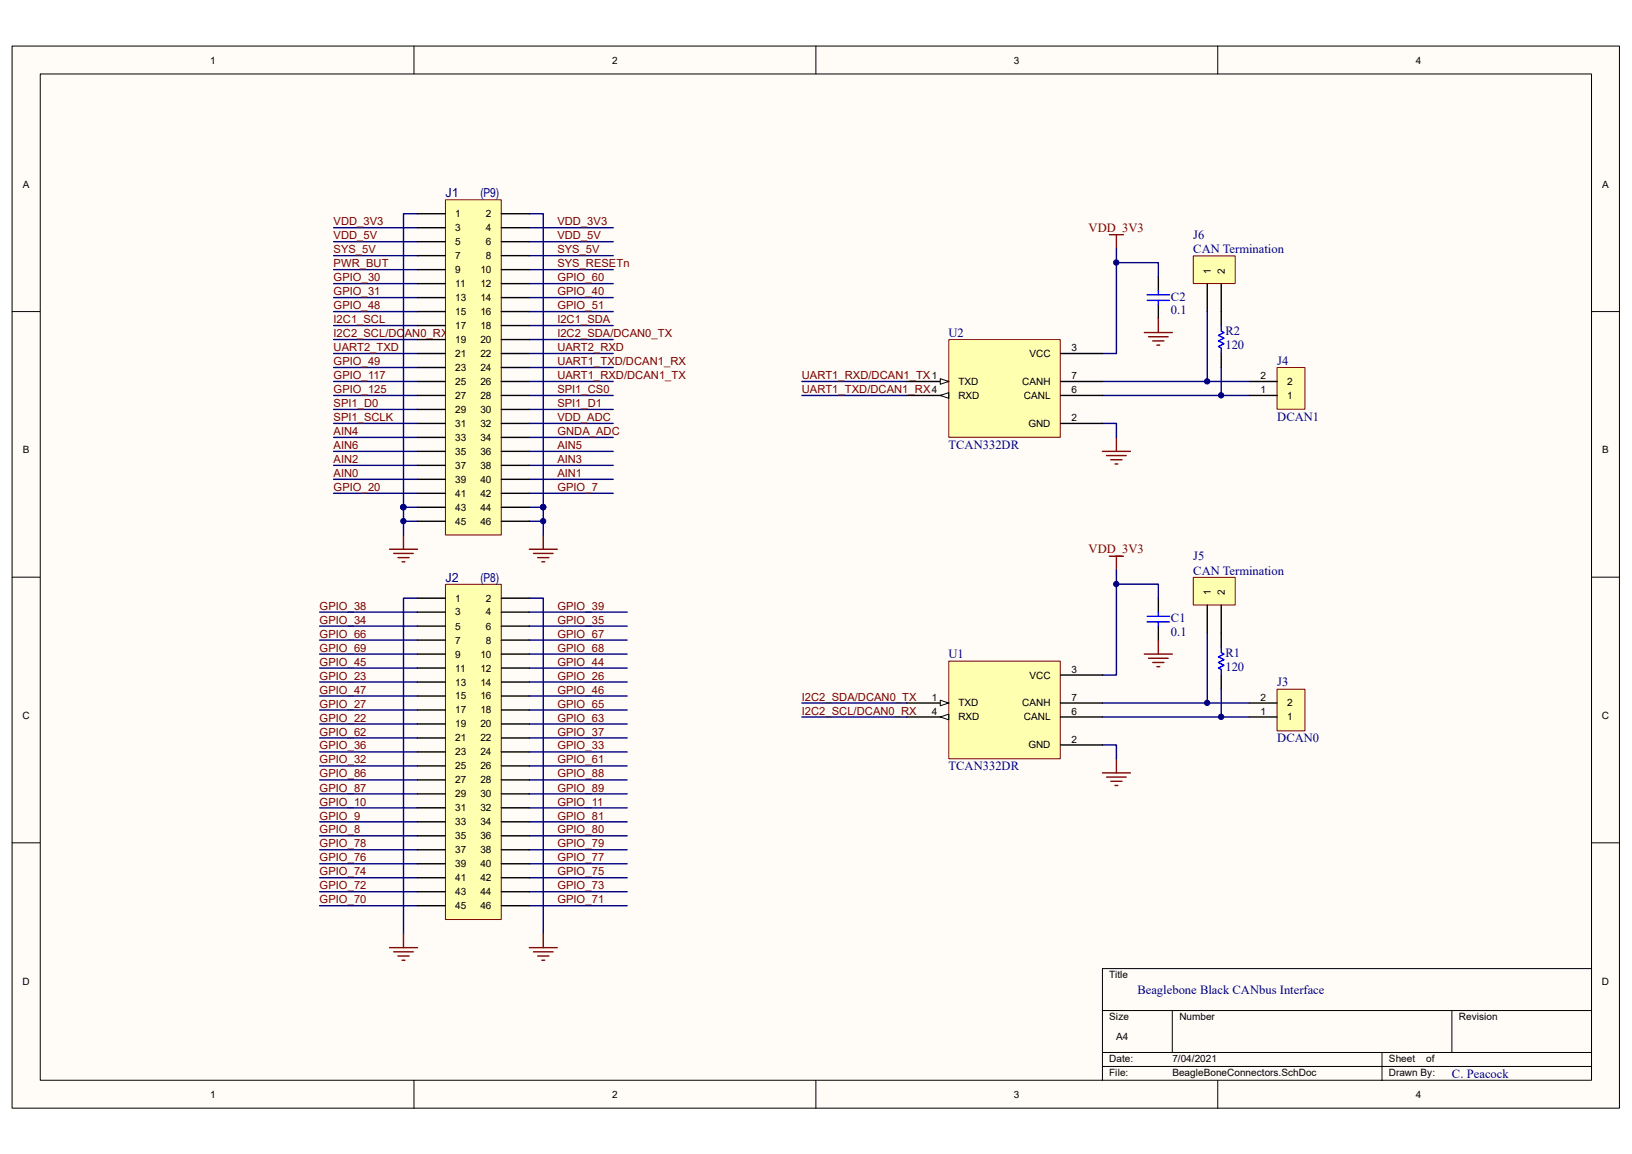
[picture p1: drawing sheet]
<svg xmlns="http://www.w3.org/2000/svg" width="297mm" height="210mm" viewBox="0 0 297 210" stroke-linecap="round" stroke-linejoin="round" font-family="sans-serif">
<path d="M2.2 8.4h292.5v193.3h-292.5z" fill="#fffcf8"/>
<path d="M2.2 8.4h292.5v193.3h-292.5z" fill="none" stroke="#000" stroke-width=".18"/>
<path d="M7.4 13.5h282.2v183.1h-282.2z" fill="#fffcf8"/>
<g fill="none" stroke="#000" stroke-width=".18">
<path d="M7.3 13.5h282.3v183.1h-282.3zM75.3 8.4v5.1M148.5 8.4v5.1M221.6 8.4v5.1M2.2 56.7h5.1M289.7 56.7h5.1M2.2 105h5.1M289.7 105h5.1M2.2 153.4h5.1M289.7 153.4h5.1M289.7 176.3h-89.1v20.3M75.3 196.6v5.1"/>
<path d="M148.5 196.6v5.1M200.6 183.9h89.1M200.6 191.5h89.1M200.6 194.1h89.1M213.4 183.9v7.6M221.6 196.6v5.1M251.5 191.5v5.1M264.2 183.9v7.6"/>
</g>
<g fill="none" stroke="#800000" stroke-width=".25">
<path d="M201.9 42.7h2.5M203.2 42.7v2.6M210.8 58v2.5M203.2 79.6v2.5M208.3 60.5h5.1M209 61.3h3.6M209.8 62h2M210.6 62.8h.5M70.9 100h5.1M73.4 97.4v2.6M96.3 100h5.1M98.9 97.4v2.6"/>
<path d="M200.6 82.1h5.1M201.4 82.9h3.6M202.2 83.7h2M202.9 84.4h.5M71.7 100.7h3.5M72.4 101.5h2.1M73.2 102.2h.5M97.1 100.7h3.6M97.9 101.5h2M98.6 102.2h.5M70.9 172.5h5.1M71.7 173.2h3.5"/>
<path d="M72.4 174h2.1M73.2 174.8h.5M73.4 169.9v2.6M96.3 172.5h5.1M97.1 173.2h3.6M97.9 174h2M98.6 174.8h.5M98.9 169.9v2.6"/>
</g>
<g fill="none" stroke="#000080" stroke-width=".25">
<path d="M76 38.9h-2.6v53.4M96.3 38.9h2.6v53.4M60.7 44h15.3M60.7 46.5h15.3M60.7 49.1h15.3M60.7 51.6h15.3M60.7 54.2h15.3M60.7 56.7h15.3M60.7 59.2h15.3M60.7 41.4h15.3M96.3 44h15.3M96.3 46.5h15.3"/>
<path d="M96.3 49.1h15.3M96.3 51.6h15.3M96.3 54.2h15.3M96.3 56.7h15.3M96.3 59.2h15.3M96.3 41.4h15.3M203.2 45.3v19h-2.6M203.2 47.8h7.6v2.5M60.7 69.4h15.3M60.7 72h15.3M60.7 61.8h15.3M60.7 64.3h15.3"/>
<path d="M60.7 66.9h15.3M60.7 74.5h15.3M60.7 77.1h15.3M60.7 79.6h15.3M96.3 69.4h15.3M96.3 72h15.3M96.3 61.8h15.3M96.3 64.3h15.3M96.3 66.9h15.3M96.3 74.5h15.3M145.9 69.4h19.1M145.9 72h19.1"/>
<path d="M200.6 77.1h2.6v2.5M60.7 82.1h15.3M60.7 84.7h15.3M60.7 87.2h15.3M60.7 89.8h15.3M73.4 94.9h2.6M73.4 92.3v5.1M73.4 92.3h2.6M96.3 82.1h15.3M96.3 84.7h15.3M96.3 87.2h15.3M96.3 89.8h15.3"/>
<path d="M96.3 94.9h2.6M96.3 92.3h2.6M98.9 92.3v5.1M58.2 113.9h17.8M58.2 116.5h17.8M58.2 119h17.8M58.2 111.4h17.8M76 108.9h-2.6v61M96.3 108.9h2.6v61M96.3 113.9h17.8M96.3 116.5h17.8M96.3 119h17.8"/>
<path d="M96.3 111.4h17.8M58.2 121.6h17.8M58.2 124.1h17.8M58.2 126.7h17.8M58.2 129.2h17.8M58.2 131.8h17.8M58.2 134.3h17.8M58.2 136.8h17.8M58.2 139.4h17.8M96.3 121.6h17.8M96.3 124.1h17.8M96.3 126.7h17.8"/>
<path d="M96.3 129.2h17.8M96.3 131.8h17.8M96.3 134.3h17.8M96.3 136.8h17.8M96.3 139.4h17.8M58.2 141.9h17.8M58.2 144.5h17.8M58.2 147h17.8M58.2 149.6h17.8M58.2 152.1h17.8M58.2 154.7h17.8M58.2 157.2h17.8"/>
<path d="M58.2 159.7h17.8M96.3 141.9h17.8M96.3 144.5h17.8M96.3 147h17.8M96.3 149.6h17.8M96.3 152.1h17.8M96.3 154.7h17.8M96.3 157.2h17.8M96.3 159.7h17.8M58.2 162.3h17.8M58.2 164.8h17.8M96.3 162.3h17.8"/>
<path d="M96.3 164.8h17.8"/>
</g>
<path d="M210.8 50.3v2.6M210.8 55.4v2.6M222.3 56.7v2.5M222.3 64.3v2.6" fill="none" stroke="#000" stroke-width=".25"/>
<path d="M208.8 53.7h4M208.8 54.7h4M210.8 52.9v.8M210.8 54.7v.7M222.3 59.2v1.1l.5 .2-1.1 .5 1.1 .5-1.1 .5 1.1 .6-1.1 .5 .6 .2v1" fill="none" stroke="#00f" stroke-width=".25"/>
<g fill="#000080" stroke="#000080" stroke-width=".18">
<circle cx="203.2" cy="47.8" r=".48"/>
<circle cx="73.4" cy="94.8" r=".48"/>
<circle cx="98.8" cy="94.8" r=".48"/>
<circle cx="73.4" cy="92.3" r=".48"/>
<circle cx="98.8" cy="92.3" r=".48"/>
</g>
<path d="M81.1 106.4h10.1v60.9h-10.1z" fill="#ffffb0"/>
<path d="M81.1 106.3h10.1v61h-10.1z" fill="none" stroke="#800000" stroke-width=".18"/>
<g fill="none" stroke="#000" stroke-width=".25">
<path d="M76 108.9h5.1M76 111.4h5.1M76 113.9h5.1M76 116.5h5.1M76 119h5.1M91.2 108.9h5.1M91.2 111.4h5.1M91.2 113.9h5.1M91.2 116.5h5.1M91.2 119h5.1M76 121.6h5.1M76 124.1h5.1"/>
<path d="M76 126.7h5.1M76 129.2h5.1M76 131.8h5.1M76 134.3h5.1M76 136.8h5.1M76 139.4h5.1M91.2 121.6h5.1M91.2 124.1h5.1M91.2 126.7h5.1M91.2 129.2h5.1M91.2 131.8h5.1M91.2 134.3h5.1"/>
<path d="M91.2 136.8h5.1M91.2 139.4h5.1M76 141.9h5.1M76 144.5h5.1M76 147h5.1M76 149.6h5.1M76 152.1h5.1M76 154.7h5.1M76 157.2h5.1M76 159.7h5.1M91.2 141.9h5.1M91.2 144.5h5.1"/>
<path d="M91.2 147h5.1M91.2 149.6h5.1M91.2 152.1h5.1M91.2 154.7h5.1M91.2 157.2h5.1M91.2 159.7h5.1M76 162.3h5.1M76 164.8h5.1M91.2 162.3h5.1M91.2 164.8h5.1"/>
</g>
<path d="M81.1 36.4h10.1v61h-10.1z" fill="#ffffb0"/>
<path d="M81.1 36.4h10.1v61h-10.1z" fill="none" stroke="#800000" stroke-width=".18"/>
<g fill="none" stroke="#000" stroke-width=".25">
<path d="M76 38.9h5.1M91.2 38.9h5.1M76 41.4h5.1M76 44h5.1M76 46.5h5.1M76 49.1h5.1M76 51.6h5.1M76 54.2h5.1M76 56.7h5.1M76 59.2h5.1M91.2 41.4h5.1M91.2 44h5.1"/>
<path d="M91.2 46.5h5.1M91.2 49.1h5.1M91.2 51.6h5.1M91.2 54.2h5.1M91.2 56.7h5.1M91.2 59.2h5.1M76 61.8h5.1M76 64.3h5.1M76 66.9h5.1M76 69.4h5.1M76 72h5.1M76 74.5h5.1"/>
<path d="M76 77.1h5.1M76 79.6h5.1M91.2 61.8h5.1M91.2 64.3h5.1M91.2 66.9h5.1M91.2 69.4h5.1M91.2 72h5.1M91.2 74.5h5.1M91.2 77.1h5.1M91.2 79.6h5.1M76 82.1h5.1M76 84.7h5.1"/>
<path d="M76 87.2h5.1M76 89.8h5.1M76 92.3h5.1M76 94.9h5.1M91.2 82.1h5.1M91.2 84.7h5.1M91.2 87.2h5.1M91.2 89.8h5.1M91.2 92.3h5.1M91.2 94.9h5.1"/>
</g>
<path d="M96.3 79.6h15.3M96.3 77.1h15.3" fill="none" stroke="#000080" stroke-width=".25"/>
<path d="M217.2 46.6h7.6v5h-7.6z" fill="#ffffb0"/>
<path d="M217.2 46.6h7.6v5h-7.6z" fill="none" stroke="#800000" stroke-width=".18"/>
<path d="M219.7 51.6v5.1M222.3 51.6v5.1M210.8 108.9v2.5M210.8 113.9v2.6M222.3 115.2v2.6M222.3 122.9v2.5" fill="none" stroke="#000" stroke-width=".25"/>
<path d="M219.7 56.7v12.7M200.6 69.4h26.7M200.6 72h26.7M222.3 66.9v5.1M203.2 103.8v19.1h-2.6M203.2 106.3h7.6v2.6M145.9 127.9h19.1M145.9 130.5h19.1M200.6 135.6h2.6v2.5" fill="none" stroke="#000080" stroke-width=".25"/>
<g fill="#000080" stroke="#000080" stroke-width=".18">
<circle cx="219.7" cy="69.4" r=".48"/>
<circle cx="222.2" cy="71.9" r=".48"/>
<circle cx="203.2" cy="106.3" r=".48"/>
</g>
<path d="M201.9 101.2h2.5M203.2 101.2v2.6M208.3 119h5.1M209 119.8h3.6M210.8 116.5v2.5M203.2 138.1v2.6M209.8 120.6h2M210.6 121.3h.5M200.6 140.7h5.1M201.4 141.4h3.6M202.2 142.2h2M202.9 142.9h.5" fill="none" stroke="#800000" stroke-width=".25"/>
<path d="M208.8 112.2h4M208.8 113.2h4M210.8 111.4v.8M210.8 113.2v.7M222.3 117.8v1l.5 .2-1.1 .5 1.1 .6-1.1 .5 1.1 .5-1.1 .5 .6 .2v1.1" fill="none" stroke="#00f" stroke-width=".25"/>
<path d="M217.2 105.1h7.6v5h-7.6z" fill="#ffffb0"/>
<path d="M217.2 105.1h7.6v5h-7.6z" fill="none" stroke="#800000" stroke-width=".18"/>
<path d="M219.7 110.1v5.1M222.3 110.1v5.1" fill="none" stroke="#000" stroke-width=".25"/>
<path d="M219.7 115.2v12.7M200.6 127.9h26.7M200.6 130.5h26.7M222.3 125.4v5.1" fill="none" stroke="#000080" stroke-width=".25"/>
<g fill="#000080" stroke="#000080" stroke-width=".18">
<circle cx="219.7" cy="127.9" r=".48"/>
<circle cx="222.2" cy="130.5" r=".48"/>
</g>
<path d="M232.5 66.9h5v7.6h-5z" fill="#ffffb0"/>
<path d="M232.4 66.9h5.1v7.6h-5.1z" fill="none" stroke="#800000" stroke-width=".18"/>
<path d="M227.3 72h5.1M227.3 69.4h5.1" fill="none" stroke="#000" stroke-width=".25"/>
<path d="M232.5 125.5h5v7.5h-5z" fill="#ffffb0"/>
<path d="M232.4 125.4h5.1v7.6h-5.1z" fill="none" stroke="#800000" stroke-width=".18"/>
<path d="M227.3 130.5h5.1M227.3 127.9h5.1" fill="none" stroke="#000" stroke-width=".25"/>
<path d="M172.7 61.8h20.3v17.8h-20.3z" fill="#ffffb0"/>
<path d="M172.7 61.8h20.3v17.8h-20.3z" fill="none" stroke="#800000" stroke-width=".18"/>
<path d="M165 69.4h7.6" fill="none" stroke="#000" stroke-width=".25"/>
<path d="M171.1 68.9l1.5 .5-1.5 .5z" fill="#fffcf8" stroke="#000" stroke-width=".18"/>
<path d="M165 72h7.6M193 77.1h7.6M193 64.3h7.6" fill="none" stroke="#000" stroke-width=".25"/>
<path d="M171.1 72l1.5-.5v1z" fill="#fffcf8" stroke="#000" stroke-width=".18"/>
<path d="M193 72h7.6M193 69.4h7.6" fill="none" stroke="#000" stroke-width=".25"/>
<path d="M172.7 120.4h20.3v17.7h-20.3z" fill="#ffffb0"/>
<path d="M172.7 120.3h20.3v17.8h-20.3z" fill="none" stroke="#800000" stroke-width=".18"/>
<path d="M165 127.9h7.6" fill="none" stroke="#000" stroke-width=".25"/>
<path d="M171.1 127.4l1.5 .5-1.5 .5z" fill="#fffcf8" stroke="#000" stroke-width=".18"/>
<path d="M165 130.5h7.6M193 135.6h7.6M193 122.9h7.6" fill="none" stroke="#000" stroke-width=".25"/>
<path d="M171.1 130.5l1.5-.5v1z" fill="#fffcf8" stroke="#000" stroke-width=".18"/>
<path d="M193 130.5h7.6M193 127.9h7.6" fill="none" stroke="#000" stroke-width=".25"/>
<g font-size="2.3" fill="#000080">
<text x="81.1" y="35.9">J1</text>
<text x="217.2" y="43.5">J6</text>
<text x="217.2" y="46">CAN Termination</text>
<text x="213.1" y="54.7">C2</text>
<text x="213.1" y="57.2">0.1</text>
<text x="172.6" y="61.3">U2</text>
<text x="223" y="61">R2</text>
<text x="223" y="63.6">120</text>
<text x="232.5" y="66.4">J4</text>
<text x="232.5" y="76.6">DCAN1</text>
<text x="172.6" y="81.7">TCAN332DR</text>
<text x="217.2" y="102">J5</text>
<text x="81.1" y="105.8">J2</text>
<text x="217.2" y="104.6">CAN Termination</text>
<text x="213.1" y="113.2">C1</text>
<text x="172.6" y="119.8">U1</text>
<text x="213.1" y="115.7">0.1</text>
<text x="223" y="119.5">R1</text>
<text x="223" y="122.1">120</text>
<text x="232.5" y="124.9">J3</text>
<text x="232.5" y="135.1">DCAN0</text>
<text x="172.6" y="140.2">TCAN332DR</text>
<text x="207" y="180.8">Beaglebone Black CANbus Interface</text>
<text x="264.2" y="196.1">C. Peacock</text>
</g>
<g font-size="2.3" fill="#800000">
<text x="198.1" y="42.2">VDD_3V3</text>
<text x="198.1" y="100.7">VDD_3V3</text>
</g>
<g font-size="2.2" fill="#000080">
<text x="87.4" y="35.9">(P9)</text>
<text x="87.4" y="105.8">(P8)</text>
</g>
<g font-size="2" fill="#800000">
<text x="60.7" y="41">VDD_3V3</text>
<text x="101.4" y="41">VDD_3V3</text>
<text x="60.7" y="43.6">VDD_5V</text>
<text x="60.7" y="46.1">SYS_5V</text>
<text x="101.4" y="43.6">VDD_5V</text>
<text x="101.4" y="46.1">SYS_5V</text>
<text x="101.4" y="76.6">VDD_ADC</text>
<text x="101.4" y="79.2">GNDA_ADC</text>
</g>
<g font-size="2" fill="#790000">
<text x="60.7" y="48.6">PWR_BUT</text>
<text x="60.7" y="51.2">GPIO_30</text>
<text x="60.7" y="53.7">GPIO_31</text>
<text x="101.4" y="48.6">SYS_RESETn</text>
<text x="101.4" y="51.2">GPIO_60</text>
<text x="101.4" y="53.7">GPIO_40</text>
<text x="60.7" y="56.3">GPIO_48</text>
<text x="60.7" y="58.8">I2C1_SCL</text>
<text x="101.4" y="56.3">GPIO_51</text>
<text x="101.4" y="58.8">I2C1_SDA</text>
<text x="60.7" y="61.3">I2C2_SCL/DCAN0_RX</text>
<text x="60.7" y="63.9">UART2_TXD</text>
<text x="101.4" y="61.3">I2C2_SDA/DCAN0_TX</text>
<text x="101.4" y="63.9">UART2_RXD</text>
<text x="60.7" y="66.5">GPIO_49</text>
<text x="60.7" y="69">GPIO_117</text>
<text x="60.7" y="71.5">GPIO_125</text>
<text x="101.4" y="71.5">SPI1_CS0</text>
<text x="101.4" y="69">UART1_RXD/DCAN1_TX</text>
<text x="101.4" y="66.5">UART1_TXD/DCAN1_RX</text>
<text x="145.9" y="69">UART1_RXD/DCAN1_TX1</text>
<text x="145.9" y="71.5">UART1_TXD/DCAN1_RX4</text>
<text x="60.7" y="74.1">SPI1_D0</text>
<text x="60.7" y="76.6">SPI1_SCLK</text>
<text x="101.4" y="74.1">SPI1_D1</text>
<text x="60.7" y="79.2">AIN4</text>
<text x="60.7" y="81.7">AIN6</text>
<text x="101.4" y="81.7">AIN5</text>
<text x="60.7" y="84.2">AIN2</text>
<text x="60.7" y="86.8">AIN0</text>
<text x="60.7" y="89.3">GPIO_20</text>
<text x="101.4" y="84.2">AIN3</text>
<text x="101.4" y="86.8">AIN1</text>
<text x="101.4" y="89.3">GPIO_7</text>
<text x="58.2" y="111">GPIO_38</text>
<text x="58.2" y="113.5">GPIO_34</text>
<text x="101.4" y="111">GPIO_39</text>
<text x="101.4" y="113.5">GPIO_35</text>
<text x="58.2" y="116">GPIO_66</text>
<text x="58.2" y="118.6">GPIO_69</text>
<text x="101.4" y="116">GPIO_67</text>
<text x="101.4" y="118.6">GPIO_68</text>
<text x="58.2" y="121.2">GPIO_45</text>
<text x="58.2" y="123.7">GPIO_23</text>
<text x="101.4" y="121.2">GPIO_44</text>
<text x="101.4" y="123.7">GPIO_26</text>
<text x="58.2" y="126.2">GPIO_47</text>
<text x="58.2" y="128.8">GPIO_27</text>
<text x="58.2" y="131.3">GPIO_22</text>
<text x="101.4" y="126.2">GPIO_46</text>
<text x="101.4" y="128.8">GPIO_65</text>
<text x="101.4" y="131.3">GPIO_63</text>
<text x="145.9" y="127.5">I2C2_SDA/DCAN0_TX</text>
<text x="145.9" y="130">I2C2_SCL/DCAN0_RX</text>
<text x="58.2" y="133.9">GPIO_62</text>
<text x="58.2" y="136.4">GPIO_36</text>
<text x="101.4" y="133.9">GPIO_37</text>
<text x="101.4" y="136.4">GPIO_33</text>
<text x="58.2" y="138.9">GPIO_32</text>
<text x="58.2" y="141.5">GPIO_86</text>
<text x="101.4" y="138.9">GPIO_61</text>
<text x="101.4" y="141.5">GPIO_88</text>
<text x="58.2" y="144.1">GPIO_87</text>
<text x="58.2" y="146.6">GPIO_10</text>
<text x="58.2" y="149.1">GPIO_9</text>
<text x="101.4" y="144.1">GPIO_89</text>
<text x="101.4" y="146.6">GPIO_11</text>
<text x="101.4" y="149.1">GPIO_81</text>
<text x="58.2" y="151.7">GPIO_8</text>
<text x="58.2" y="154.2">GPIO_78</text>
<text x="101.4" y="151.7">GPIO_80</text>
<text x="101.4" y="154.2">GPIO_79</text>
<text x="58.2" y="156.8">GPIO_76</text>
<text x="58.2" y="159.3">GPIO_74</text>
<text x="58.2" y="161.8">GPIO_72</text>
<text x="101.4" y="156.8">GPIO_77</text>
<text x="101.4" y="159.3">GPIO_75</text>
<text x="101.4" y="161.8">GPIO_73</text>
<text x="58.2" y="164.4">GPIO_70</text>
<text x="101.4" y="164.4">GPIO_71</text>
</g>
<g font-size="1.8">
<text x="38.3" y="11.6">1</text>
<text x="111.4" y="11.6">2</text>
<text x="184.5" y="11.6">3</text>
<text x="257.7" y="11.6">4</text>
<text x="4.1" y="34.2">A</text>
<text x="291.6" y="34.2">A</text>
<text x="82.8" y="39.5">1</text>
<text x="88.4" y="39.5">2</text>
<text x="82.8" y="42.1">3</text>
<text x="82.8" y="44.6">5</text>
<text x="82.8" y="47.2">7</text>
<text x="88.4" y="42.1">4</text>
<text x="88.4" y="44.6">6</text>
<text x="88.4" y="47.2">8</text>
<text x="82.8" y="49.7">9</text>
<text x="82.8" y="52.2">11</text>
<text x="87.4" y="49.7">10</text>
<text x="87.4" y="52.2">12</text>
<text x="220.3" y="49.8" transform="rotate(-90 220.3 49.8)">1</text>
<text x="222.9" y="49.8" transform="rotate(-90 222.9 49.8)">2</text>
<text x="82.8" y="54.8">13</text>
<text x="82.8" y="57.3">15</text>
<text x="82.8" y="59.9">17</text>
<text x="87.4" y="54.8">14</text>
<text x="87.4" y="57.3">16</text>
<text x="87.4" y="59.9">18</text>
<text x="82.8" y="62.4">19</text>
<text x="82.8" y="65">21</text>
<text x="87.4" y="62.4">20</text>
<text x="87.4" y="65">22</text>
<text x="187.4" y="65">VCC</text>
<text x="195" y="64">3</text>
<text x="82.8" y="67.5">23</text>
<text x="82.8" y="70.1">25</text>
<text x="87.4" y="67.5">24</text>
<text x="87.4" y="70.1">26</text>
<text x="174.4" y="70.1">TXD</text>
<text x="186.1" y="70.1">CANH</text>
<text x="195" y="71.6">6</text>
<text x="195" y="69">7</text>
<text x="229.4" y="71.6">1</text>
<text x="229.4" y="69">2</text>
<text x="234.2" y="70.1">2</text>
<text x="82.8" y="72.6">27</text>
<text x="82.8" y="75.1">29</text>
<text x="82.8" y="77.7">31</text>
<text x="87.4" y="72.6">28</text>
<text x="87.4" y="75.1">30</text>
<text x="87.4" y="77.7">32</text>
<text x="174.4" y="72.6">RXD</text>
<text x="186.4" y="72.6">CANL</text>
<text x="187.2" y="77.7">GND</text>
<text x="195" y="76.7">2</text>
<text x="234.2" y="72.6">1</text>
<text x="4.1" y="82.5">B</text>
<text x="82.8" y="80.2">33</text>
<text x="82.8" y="82.8">35</text>
<text x="87.4" y="80.2">34</text>
<text x="87.4" y="82.8">36</text>
<text x="291.6" y="82.5">B</text>
<text x="82.8" y="85.3">37</text>
<text x="82.8" y="87.9">39</text>
<text x="87.4" y="85.3">38</text>
<text x="87.4" y="87.9">40</text>
<text x="82.8" y="90.4">41</text>
<text x="82.8" y="93">43</text>
<text x="82.8" y="95.5">45</text>
<text x="87.4" y="90.4">42</text>
<text x="87.4" y="93">44</text>
<text x="87.4" y="95.5">46</text>
<text x="82.8" y="109.5">1</text>
<text x="82.8" y="112">3</text>
<text x="88.4" y="109.5">2</text>
<text x="88.4" y="112">4</text>
<text x="220.3" y="108.3" transform="rotate(-90 220.3 108.3)">1</text>
<text x="222.9" y="108.3" transform="rotate(-90 222.9 108.3)">2</text>
<text x="82.8" y="114.6">5</text>
<text x="82.8" y="117.1">7</text>
<text x="82.8" y="119.7">9</text>
<text x="87.4" y="119.7">10</text>
<text x="88.4" y="114.6">6</text>
<text x="88.4" y="117.1">8</text>
<text x="82.8" y="122.2">11</text>
<text x="82.8" y="124.8">13</text>
<text x="87.4" y="122.2">12</text>
<text x="87.4" y="124.8">14</text>
<text x="187.4" y="123.5">VCC</text>
<text x="195" y="122.5">3</text>
<text x="4.1" y="130.9">C</text>
<text x="82.8" y="127.3">15</text>
<text x="82.8" y="129.8">17</text>
<text x="87.4" y="127.3">16</text>
<text x="87.4" y="129.8">18</text>
<text x="169.6" y="127.6">1</text>
<text x="169.6" y="130.1">4</text>
<text x="174.4" y="128.6">TXD</text>
<text x="174.4" y="131.1">RXD</text>
<text x="186.1" y="128.6">CANH</text>
<text x="186.4" y="131.1">CANL</text>
<text x="195" y="130.1">6</text>
<text x="195" y="127.6">7</text>
<text x="229.4" y="130.1">1</text>
<text x="229.4" y="127.6">2</text>
<text x="234.2" y="131.1">1</text>
<text x="234.2" y="128.6">2</text>
<text x="291.5" y="130.9">C</text>
<text x="82.8" y="132.4">19</text>
<text x="82.8" y="134.9">21</text>
<text x="82.8" y="137.5">23</text>
<text x="87.4" y="132.4">20</text>
<text x="87.4" y="134.9">22</text>
<text x="87.4" y="137.5">24</text>
<text x="187.2" y="136.2">GND</text>
<text x="195" y="135.2">2</text>
<text x="82.8" y="140">25</text>
<text x="82.8" y="142.6">27</text>
<text x="87.4" y="140">26</text>
<text x="87.4" y="142.6">28</text>
<text x="82.8" y="145.1">29</text>
<text x="82.8" y="147.7">31</text>
<text x="87.4" y="145.1">30</text>
<text x="87.4" y="147.7">32</text>
<text x="82.8" y="150.2">33</text>
<text x="82.8" y="152.7">35</text>
<text x="82.8" y="155.3">37</text>
<text x="87.4" y="150.2">34</text>
<text x="87.4" y="152.7">36</text>
<text x="87.4" y="155.3">38</text>
<text x="82.8" y="157.8">39</text>
<text x="82.8" y="160.4">41</text>
<text x="87.4" y="157.8">40</text>
<text x="87.4" y="160.4">42</text>
<text x="82.8" y="162.9">43</text>
<text x="82.8" y="165.5">45</text>
<text x="87.4" y="162.9">44</text>
<text x="87.4" y="165.5">46</text>
<text x="4.1" y="179.2">D</text>
<text x="201.9" y="177.9">Title</text>
<text x="291.5" y="179.2">D</text>
<text x="201.9" y="185.5">Size</text>
<text x="214.6" y="185.5">Number</text>
<text x="265.5" y="185.5">Revision</text>
<text x="203.2" y="189.4">A4</text>
<text x="201.9" y="193.2">Date:</text>
<text x="201.9" y="195.7">File:</text>
<text x="213.4" y="193.2">7/04/2021</text>
<text x="213.4" y="195.7">BeagleBoneConnectors.SchDoc</text>
<text x="252.8" y="193.2">Sheet</text>
<text x="252.8" y="195.7">Drawn By:</text>
<text x="259.6" y="193.2">of</text>
<text x="38.3" y="199.8">1</text>
<text x="111.4" y="199.8">2</text>
<text x="184.5" y="199.8">3</text>
<text x="257.7" y="199.8">4</text>
</g>
</svg>
